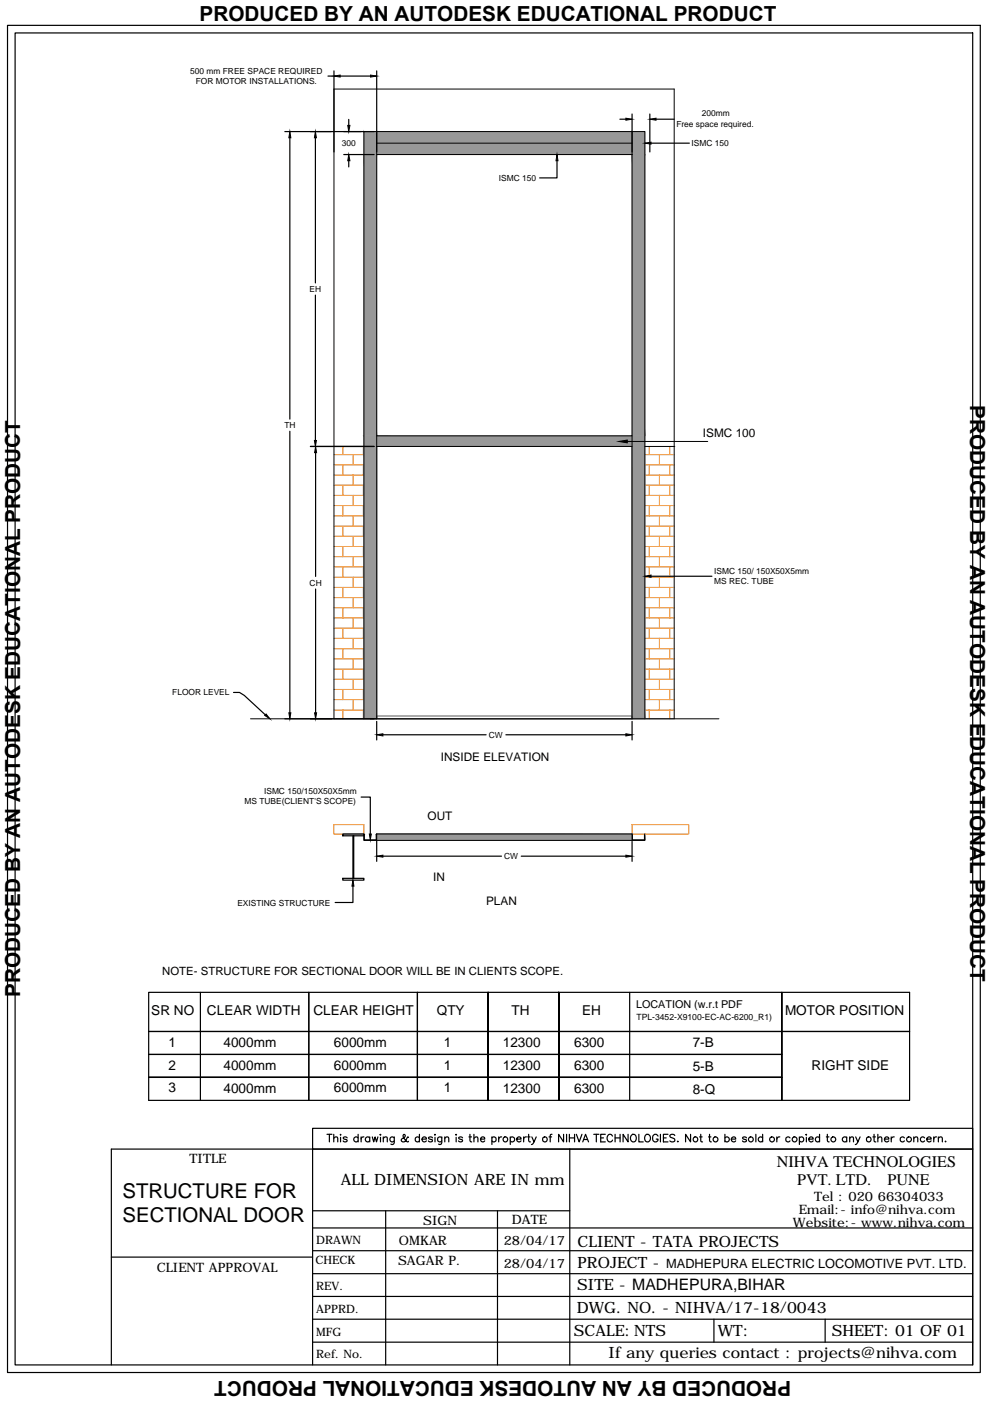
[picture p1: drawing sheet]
<svg xmlns="http://www.w3.org/2000/svg" width="210mm" height="297mm" viewBox="0 0 210 297" stroke-linecap="round" stroke-linejoin="round" font-family="sans-serif">
<!-- layer: at_Rect -->
<path d="M79.9 152.4v-57.7h54.1v57.7" fill="none" stroke="#000" stroke-width=".21"/>
<!-- layer: 0 -->
<path d="M79.9 152.4h54.1" fill="none" stroke="#a6a6a6" stroke-width=".21"/>
<g fill="none" stroke="#000" stroke-width=".25">
<path d="M1.6 5.4h206.2v285.6h-206.2zM3.2 7h203v282.4h-203zM69.5 16.1h1.3M70.8 15v17.2M72.1 16.1h6.5M79.9 15v17.2M60.4 27.9h18.9M61.5 29.2v59.7M66.9 29.2v30.8M72.9 32.8h6.4M73.9 25.3v1.3M73.9 34.1v1.3"/>
<path d="M118.1 34.1v3.6h-3.7M131.4 25.3h1.3M134 24.2v8M137.8 24.2v8M138 30.4h8.2M139.1 25.3h3.8M66.9 62.6v30.8M61.5 91.4v59.7M65.8 94.7h13.5M66.9 96v26.2M66.9 124.9v26.2M138 122.2h12.9"/>
<path d="M49.5 146.8h1.3l1 .6 4.4 4.2M60.4 152.4h18.9M79.9 153v3.9M81.2 155.8h21.9M107.3 155.8h25.4M134 153v3.9M76.6 169h1.9v7.8M79.9 178.3v4.3M134 178.4v4.2M74.8 187.9v3.4h-3.7M81.2 181.5h25.1M110.5 181.5h22.2"/>
<path d="M31.5 210.4h161.4v22.9h-161.4zM31.5 218.7h161.4M42.5 210.4v22.9M65.5 210.4v22.9M118.5 210.4v22.9zM118.5 210.4v22.9M133.5 210.4v22.9M88.5 233.3v-22.9v22.9M103.5 233.3v-22.9v22.9M165.8 223.6h-134.3h134.3M165.8 228.4h-134.3h134.3M165.8 233.3v-22.9v22.9"/>
<path d="M66.3 243.6v45.8M66.3 256.7h54.5M69.3 240.5h1.1M69.8 240.5v1.6M70.8 241.3l.3-.3 .4 .1 .1 1M70.8 240.5v1.6M72.2 240.5v.2zM72.2 241.1v1M73.6 241.3a.51 .51 0 0 0-.8 0l.2 .2 .5 .1 .1 .3a.51 .51 0 0 1-.8 0M75.9 241.3a.52 .52 0 0 0-.7-.1 .52 .52 0 0 0 0 .8 .52 .52 0 0 0 .7-.1M75.9 240.5v1.6M76.6 241v1.1"/>
<path d="M77.2 241a.5 .5 0 0 0-.6 .5M78.4 241.3a.52 .52 0 0 0-.8-.1 .52 .52 0 0 0 0 .8 .52 .52 0 0 0 .8-.1M78.4 241v1.1M78.9 241l.3 1.1 .3-1.1 .3 1.1 .3-1.1M80.7 240.5v.2zM80.7 241.1v1M81.3 241.3l.3-.3 .5 .1v1M81.3 241v1.1M81.8 256.7v32.7M83.6 241l-.1 1.5-.2 .2-.4-.1M83.6 241.3a.52 .52 0 0 0-.8-.1 .52 .52 0 0 0 0 .8 .52 .52 0 0 0 .8-.1M86.6 241.2l-.2-.2-.3 .6a.53 .53 0 0 1-.5 .6 .53 .53 0 0 1-.5-.6l.7-.6a.33 .33 0 0 0-.1-.5l-.2 .2 .2 .6 .5 .7 .3 .1 .1-.1"/>
<path d="M88.9 241.3a.5 .5 0 0 0-.7-.1 .5 .5 0 0 0 0 .7 .5 .5 0 0 0 .7 0M88.9 240.5v1.6M89.5 241.5h.9a.47 .47 0 0 0-.5-.5 .47 .47 0 0 0-.4 .5v.1a.51 .51 0 0 0 .4 .5 .51 .51 0 0 0 .5-.2M91.7 241.3a.51 .51 0 0 0-.9 0l.3 .2 .5 .1 .1 .3a.51 .51 0 0 1-.9 0M92.2 240.5v.2zM92.2 241.1v1M93.7 241l-.1 1.5-.2 .2-.4-.1M93.7 241.3a.5 .5 0 0 0-.8-.1 .5 .5 0 0 0 0 .7 .5 .5 0 0 0 .8 0M94.3 241.3l.2-.2a.38 .38 0 0 1 .7 .2v.8M94.3 241v1.1M96.7 240.5v.2zM96.7 241.1v1"/>
<path d="M98.1 241.3a.51 .51 0 0 0-.9 0l.3 .2 .5 .1 .1 .3a.51 .51 0 0 1-.9 0M99.4 241h.6M99.6 240.5v1.3l.1 .2 .3 .1M100.5 241.3l.4-.3 .3 .1 .1 1M100.5 240.5v1.6M101.9 241.5h.9l-.1-.3a.51 .51 0 0 0-.7 0 .51 .51 0 0 0 .1 .7 .51 .51 0 0 0 .7 0M104.3 241.3a.5 .5 0 0 1 .7-.1 .5 .5 0 0 1 0 .7 .5 .5 0 0 1-.7 0M104.3 241v1.7M105.5 256.7v32.7M105.7 241v1.1M106.4 241l-.4 .1-.3 .4M108.2 241.3a.52 .52 0 0 1 .8-.1 .52 .52 0 0 1 0 .8 .52 .52 0 0 1-.8-.1"/>
<path d="M108.2 241v1.7M109.5 241.5h1a.47 .47 0 0 0-.5-.5 .47 .47 0 0 0-.5 .5l.1 .4 .3 .2 .6-.2M111 241v1.1M111.6 241a.5 .5 0 0 0-.6 .5M111.9 241h.5M112.1 240.5v1.3l.1 .2 .3 .1M112.8 241l.4 1.1 .5-1.1M113.2 242.1l-.3 .5-.2 .1M116.4 241h.6M117 240.5l-.3 .1v1.5M119.5 240.5v1.6l-1.1-1.6v1.6M120.1 240.5v1.6"/>
<path d="M120.7 240.5v1.6M120.7 241.3h1.1M120.8 243.6v45.8M121.8 240.5v1.6M122.2 240.5l.6 1.6 .6-1.6M123.6 242.1l.5-1.6 .7 1.6M123.8 241.6h.8M125.9 240.5h1.1M126.4 240.5v1.6M127.4 241.3h.6M128.3 240.5h-.9v1.6h.9M129.9 240.9a.59 .59 0 0 0-.7-.4 .59 .59 0 0 0-.5 .6v.4a.59 .59 0 0 0 .5 .6 .59 .59 0 0 0 .7-.4"/>
<path d="M130.4 241.3h1.1M130.4 240.5v1.6M131.5 240.5v1.6M133.2 240.5v1.6l-1.1-1.6v1.6M133.8 240.7l.2-.1a.79 .79 0 0 1 .9 .5 .79 .79 0 0 1-.5 1 .81 .81 0 0 1-.7-.5 .81 .81 0 0 1 .1-.9zM135.5 240.5v1.6h.9M136.8 240.7a.74 .74 0 0 1 1 .2 .74 .74 0 0 1-.1 1 .59 .59 0 0 1-.6 .2 .59 .59 0 0 1-.4-.6zM139.5 240.9a.59 .59 0 0 0-.7-.4 .59 .59 0 0 0-.4 .6v.4a.57 .57 0 0 0 .5 .6 .57 .57 0 0 0 .6-.6h-.4M140 240.5v1.6M140.7 241.3h.6M141.6 240.5h-.9v1.6h.9M143.1 240.7a.59 .59 0 0 0-.6-.2 .59 .59 0 0 0-.5 .4l.2 .2 .8 .4-.1 .5a.77 .77 0 0 1-.9-.1"/>
<path d="M143.6 242h.2zM146.4 240.5v1.6l-1-1.6v1.6M148.3 241h.6M148.6 240.5v1.5l.4 .1M150.2 241h.5M150.4 240.5v1.3l.1 .2 .3 .1M153.7 241.3a.52 .52 0 0 1 .8-.1 .52 .52 0 0 1 0 .8 .52 .52 0 0 1-.8-.1M153.7 240.5v1.6M155.1 241.5h.9a.47 .47 0 0 0-.5-.5 .47 .47 0 0 0-.4 .5v.4l.4 .2 .5-.2M158.3 241.3l-.1-.2a.54 .54 0 0 0-.8 .2l.2 .2 .6 .1v.4a.54 .54 0 0 1-.8-.1M160.3 240.5v1.6M161.7 241.3a.52 .52 0 0 0-.8-.1 .52 .52 0 0 0 0 .8 .52 .52 0 0 0 .8-.1"/>
<path d="M161.7 240.5v1.6M164.7 241v1.1M165.3 241l-.3 .1-.3 .4M167.5 241.3a.5 .5 0 0 0-.7-.1 .5 .5 0 0 0 0 .7 .5 .5 0 0 0 .7 0M169.5 241.3a.52 .52 0 0 1 .8-.1 .52 .52 0 0 1 0 .8 .52 .52 0 0 1-.8-.1M169.5 241v1.7M171 240.5v.2zM171 241.1v1M171.5 241.5h.9a.47 .47 0 0 0-.5-.5 .47 .47 0 0 0-.4 .5l.1 .4 .3 .2 .5-.2M173.8 241.3a.5 .5 0 0 0-.8-.1 .5 .5 0 0 0 0 .7 .5 .5 0 0 0 .8 0M173.8 240.5v1.6M175.2 241h.6"/>
<path d="M175.4 240.5v1.3l.1 .2 .3 .1M179.5 241.3a.52 .52 0 0 0-.7-.1 .52 .52 0 0 0 0 .8 .52 .52 0 0 0 .7-.1M179.5 241v1.1M180.2 241.3l.3-.3 .4 .1 .1 1M180.2 241v1.1M181.4 241l.5 1.1 .5-1.1M181.9 242.1l-.3 .5-.3 .1M185.1 241h.5M185.3 240.5l.1 1.5 .3 .1M186.1 241.3l.4-.3 .4 .1 .1 1M186.1 240.5v1.6M187.5 241.5h1a.47 .47 0 0 0-.5-.5 .47 .47 0 0 0-.5 .5v.1a.51 .51 0 0 0 .4 .5 .51 .51 0 0 0 .6-.2"/>
<path d="M189 241v1.1M189.6 241l-.4 .1-.2 .4M191.8 241.3a.5 .5 0 0 0-.8-.1 .5 .5 0 0 0 0 .7 .5 .5 0 0 0 .8 0M193.7 241.3l.4-.3 .4 .1 .1 1M193.7 241v1.1M196 241.3a.5 .5 0 0 0-.7-.1 .5 .5 0 0 0 0 .7 .5 .5 0 0 0 .7 0M196.5 241.5h.9a.47 .47 0 0 0-.4-.5 .47 .47 0 0 0-.5 .5l.1 .4 .3 .2 .5-.2M198 241v1.1M198.6 241a.5 .5 0 0 0-.6 .5M199 241.3l.2-.2a.38 .38 0 0 1 .6 .2v.8M199 241v1.1M200.4 242h.2z"/>
<path d="M23.6 266.5h42.7M66.3 274.9h139.9M66.3 270h139.9M66.3 265.2h139.9M66.3 260.4h139.9M66.3 279.7h139.9M151.4 279.7v4.9M174.9 279.7v4.9M23.6 289.4v-45.8h182.6h-139.9v-4.4h139.9v50.2M66.3 284.6h139.9"/>
<circle cx="107.2" cy="241.6" r=".52"/>
<circle cx="115.5" cy="241.6" r=".53"/>
<circle cx="147.5" cy="241.6" r=".52"/>
<circle cx="151.7" cy="241.6" r=".53"/>
<circle cx="159.2" cy="241.6" r=".53"/>
<circle cx="163.7" cy="241.6" r=".53"/>
<circle cx="168.5" cy="241.6" r=".53"/>
<circle cx="176.7" cy="241.6" r=".53"/>
<circle cx="184.2" cy="241.6" r=".53"/>
<circle cx="192.7" cy="241.6" r=".53"/>
</g>
<g fill="#000" stroke="#000" stroke-width=".21">
<path d="M70.8 16.1l1.3-.2v.4zM78.6 15.9l1.3 .2-1.3 .2zM61.5 27.9l.2 1.3h-.5zM66.9 27.9l.2 1.3h-.4zM73.7 26.6h.5l-.3 1.3zM73.9 32.8l.3 1.3h-.5zM118.1 32.8l.2 1.3h-.4zM132.7 25.1l1.3 .2-1.3 .2zM136.7 30.4l1.3-.3v.5zM137.8 25.3l1.3-.2v.4zM66.7 93.4h.4l-.2 1.3zM66.9 94.7l.2 1.3h-.4z"/>
<path d="M131.2 93.6l1.8-.3v.6zM136.7 122.2l1.3-.3v.5zM56.4 151.4l.8 1-1.1-.7zM61.2 151.1h.5l-.2 1.3zM66.7 151.1h.4l-.2 1.3zM79.9 155.8l1.3-.2v.4zM132.7 155.6l1.3 .2-1.3 .2zM78.3 176.8h.4l-.2 1.3zM74.8 186.6l.2 1.3h-.4zM79.9 181.5l1.3-.2v.4zM132.7 181.3l1.3 .2-1.3 .2z"/>
</g>
<g fill="none" stroke="#ff7f00" stroke-width=".21">
<path d="M70.8 96.4h6.4M70.8 98.6h6.4M72.7 94.7v1.7M72.7 98.6v2.1M74.9 96.4v2.2M77 94.7v1.7M77 98.6v2.1M136.7 96.4h6.2M136.7 98.6h6.2M137.7 94.7v1.7M137.7 98.6v2.1M139.8 96.4v2.2"/>
<path d="M142 94.7v1.7M142 98.6v2.1M70.8 100.7h6.4M70.8 102.9h6.4M70.8 105h6.4M70.8 107.2h6.4M70.8 109.4h6.4M70.8 111.5h6.4M70.8 113.7h6.4M70.8 115.9h6.4M70.8 118h6.4M72.7 102.9v2.1"/>
<path d="M72.7 107.2v2.2M72.7 111.5v2.2M72.7 115.9v2.1M74.9 100.7v2.2M74.9 105v2.2M74.9 109.4v2.1M74.9 113.7v2.2M74.9 118v2.2M77 102.9v2.1M77 107.2v2.2M77 111.5v2.2M77 115.9v2.1"/>
<path d="M136.7 100.7h6.2M136.7 102.9h6.2M136.7 105h6.2M136.7 107.2h6.2M136.7 109.4h6.2M136.7 111.5h6.2M136.7 113.7h6.2M136.7 115.9h6.2M136.7 118h6.2M137.7 102.9v2.1M137.7 107.2v2.2M137.7 111.5v2.2"/>
<path d="M137.7 115.9v2.1M139.8 100.7v2.2M139.8 105v2.2M139.8 109.4v2.1M139.8 113.7v2.2M139.8 118v2.2M142 102.9v2.1M142 107.2v2.2M142 111.5v2.2M142 115.9v2.1M70.8 120.2h6.4M70.8 122.4h6.4"/>
<path d="M70.8 124.5h6.4M70.8 126.7h6.4M70.8 128.9h6.4M70.8 131h6.4M70.8 133.2h6.4M70.8 135.3h6.4M70.8 137.5h6.4M70.8 139.7h6.4M72.7 120.2v2.2M72.7 124.5v2.2M72.7 128.9v2.1M72.7 133.2v2.1"/>
<path d="M72.7 137.5v2.2M74.9 122.4v2.1M74.9 126.7v2.2M74.9 131v2.2M74.9 135.3v2.2M74.9 139.7v2.2M77 120.2v2.2M77 124.5v2.2M77 128.9v2.1M77 133.2v2.1M77 137.5v2.2M136.7 120.2h6.2"/>
<path d="M136.7 122.4h6.2M136.7 124.5h6.2M136.7 126.7h6.2M136.7 128.9h6.2M136.7 131h6.2M136.7 133.2h6.2M136.7 135.3h6.2M136.7 137.5h6.2M136.7 139.7h6.2M137.7 120.2v2.2M137.7 124.5v2.2M137.7 128.9v2.1"/>
<path d="M137.7 133.2v2.1M137.7 137.5v2.2M139.8 122.4v2.1M139.8 126.7v2.2M139.8 131v2.2M139.8 135.3v2.2M139.8 139.7v2.2M142 120.2v2.2M142 124.5v2.2M142 128.9v2.1M142 133.2v2.1M142 137.5v2.2"/>
<path d="M70.8 141.9h6.4M70.8 144h6.4M70.8 146.2h6.4M70.8 148.3h6.4M70.8 150.5h6.4M72.7 141.9v2.1M72.7 146.2v2.1M72.7 150.5v1.9M74.9 144v2.2M74.9 148.3v2.2M77 141.9v2.1M77 146.2v2.1"/>
<path d="M77 150.5v1.9M136.7 141.9h6.2M136.7 144h6.2M136.7 146.2h6.2M136.7 148.3h6.2M136.7 150.5h6.2M137.7 141.9v2.1M137.7 146.2v2.1M137.7 150.5v1.9M139.8 144v2.2M139.8 148.3v2.2M142 141.9v2.1"/>
<path d="M142 146.2v2.1M142 150.5v1.9M70.8 174.8h6.4v2h-6.4zM134 174.8h12v2h-12z"/>
</g>
<g fill="#989898" stroke="#989898" stroke-width=".21">
<path d="M77.2 176.8v.1z"/>
<path d="M79.8 176.9l.1-.1z"/>
<path d="M134 176.8l.1 .1z"/>
<path d="M136.6 176.9l.1-.1z"/>
<path d="M79.9 27.9v2.5h54.1zM79.9 27.9h54.1v2.5z"/>
<path d="M79.9 30.4v2.4h54.1zM79.9 30.4h54.1v2.4z"/>
<path d="M77.2 27.9v4.9h2.7zM77.2 27.9h2.7v4.9z"/>
<path d="M77.2 32.8v59.6h2.7zM77.2 32.8h2.7v59.6z"/>
<path d="M77.2 92.4v2.3h2.7zM77.2 92.4h2.7v2.3z"/>
<path d="M77.2 94.7v57.7h2.7zM77.2 94.7h2.7v57.7z"/>
<path d="M134 27.9v4.9h2.7zM134 27.9h2.7v4.9z"/>
<path d="M134 32.8v59.6h2.7zM134 32.8h2.7v59.6z"/>
<path d="M134 92.4v60h2.7zM134 92.4h2.7v60z"/>
<path d="M79.9 92.4v2.3h54.1zM79.9 92.4h54.1v2.3z"/>
<path d="M79.8 176.9l.1 1.2zM79.8 176.9l.1 1.2z"/>
<path d="M77.2 176.9v1.2zM77.2 176.9v1.2z"/>
<path d="M78.8 178.1l1.1 .1zM78.8 178.1l1.1 .1z"/>
<path d="M77.2 178.1l1.6 .1zM77.2 178.1l1.6 .1z"/>
<path d="M79.8 176.9h54.2zM79.9 176.8l54.1 .1z"/>
<path d="M79.8 176.9v1.2h54.2zM79.8 176.9h54.2v1.2z"/>
<path d="M79.8 178.1l54.2 .1zM79.8 178.1l54.2 .1z"/>
<path d="M136.6 176.9l.1 1.2zM136.6 176.9l.1 1.2z"/>
<path d="M134 176.9l.1 1.2zM134 176.9l.1 1.2z"/>
<path d="M134.9 178.1l1.8 .1zM134.9 178.1l1.8 .1z"/>
<path d="M134 178.1l.9 .1zM134 178.1l.9 .1z"/>
</g>
<g fill="none" stroke="#000" stroke-width=".21">
<path d="M79.9 32.8h54.1v59.6h-54.1zM79.9 27.9v4.9M79.9 30.4h54.1M134 27.9v4.9M70.8 94.7h6.4M79.9 92.4v60M133 93.6h17.1M134 92.4v60M136.7 94.7h6.4M53.1 152.4h99.3M70.8 152.4v-133.5h72.1v133.5M77.2 152.4v-124.5h59.5v124.5"/>
<path d="M77.2 176.8v1.3h2.6l.1-1.3v1.4h-2.7zM79.9 176.8h54.1M79.9 178.2h54.1M134 176.8l.1 1.3h2.5l.1-1.3v1.4h-2.7z"/>
</g>
<!-- layer: at_Rect -->
<path d="M79.9 151.8h54.1v.6h-54.1z" fill="none" stroke="#595959" stroke-width=".21"/>
<!-- layer: at_Entity -->
<path d="M70.8 152.4h72.1" fill="none" stroke="#595959" stroke-width=".21"/>
<!-- layer: TPL-A-CONTOUR1 -->
<path d="M72.7 176.8h4.5v.4h-4.5zM74.8 177.2h.2v9h-.2zM72.7 186.2h4.5v.4h-4.5z" fill="none" stroke="#000" stroke-width=".25"/>
<g font-size="4.4">
<text x="42.3" y="4.4">PRODUCED BY AN AUTODESK EDUCATIONAL PRODUCT</text>
<text x="205.7" y="85.9" transform="rotate(90 205.7 85.9)">PRODUCED BY AN AUTODESK EDUCATIONAL PRODUCT</text>
<text x="4.3" y="211.4" transform="rotate(-90 4.3 211.4)">PRODUCED BY AN AUTODESK EDUCATIONAL PRODUCT</text>
<text x="167.7" y="292.9" transform="rotate(180 167.7 292.9)">PRODUCED BY AN AUTODESK EDUCATIONAL PRODUCT</text>
</g>
<g font-size="4.3">
<text x="26" y="254">STRUCTURE FOR</text>
<text x="26" y="259">SECTIONAL DOOR</text>
</g>
<g font-size="3.4">
<text x="164.7" y="247.4">NIHVA TECHNOLOGIES</text>
<text x="169" y="251.2">PVT. LTD.</text>
<text x="188.1" y="251.2">PUNE</text>
</g>
<g font-size="3.3">
<text x="72.2" y="251.2">ALL DIMENSION ARE IN mm</text>
<text x="122.5" y="264.3">CLIENT - TATA PROJECTS</text>
<text x="122.5" y="268.8">PROJECT -</text>
<text x="122.4" y="273.6">SITE - MADHEPURA,BIHAR</text>
<text x="122.3" y="278.5">DWG. NO. - NIHVA/17-18/0043</text>
<text x="121.7" y="283.3">SCALE:NTS</text>
<text x="129" y="287.8">If any queries contact : projects@nihva.com</text>
<text x="152.2" y="283.3">WT:</text>
<text x="176.3" y="283.3">SHEET: 01 OF 01</text>
</g>
<g font-size="2.9">
<text x="32.1" y="215.2">SR NO</text>
<text x="43.9" y="215.2">CLEAR WIDTH</text>
<text x="66.4" y="215.2">CLEAR HEIGHT</text>
<text x="92.6" y="215.2">QTY</text>
<text x="108.4" y="215.2">TH</text>
<text x="123.4" y="215.2">EH</text>
<text x="166.4" y="215.2">MOTOR POSITION</text>
<text x="35.8" y="222">1</text>
<text x="47.4" y="222">4000mm</text>
<text x="70.8" y="222">6000mm</text>
<text x="94.1" y="222">1</text>
<text x="106.6" y="222">12300</text>
<text x="121.7" y="222">6300</text>
<text x="146.9" y="222">7-B</text>
<text x="35.8" y="226.8">2</text>
<text x="47.4" y="226.8">4000mm</text>
<text x="70.8" y="226.8">6000mm</text>
<text x="94.1" y="226.8">1</text>
<text x="106.6" y="226.8">12300</text>
<text x="121.7" y="226.8">6300</text>
<text x="146.9" y="227">5-B</text>
<text x="172.1" y="226.9">RIGHT SIDE</text>
<text x="35.8" y="231.6">3</text>
<text x="47.4" y="231.6">4000mm</text>
<text x="70.8" y="231.6">6000mm</text>
<text x="94.1" y="231.6">1</text>
<text x="106.6" y="231.6">12300</text>
<text x="121.7" y="231.6">6300</text>
<text x="146.9" y="231.9">8-Q</text>
</g>
<g font-size="2.8">
<text x="40.2" y="246.6">TITLE</text>
<text x="169.4" y="257.5">Email:- info@nihva.com</text>
<text x="172.6" y="254.7">Tel : 020 66304033</text>
<text x="84.6" y="263.9">OMKAR</text>
<text x="89.7" y="259.7">SIGN</text>
<text x="106.8" y="263.9">28/04/17</text>
<text x="108.5" y="259.4">DATE</text>
<text x="168.1" y="260.1">Website:- www.nihva.com</text>
<text x="33.2" y="269.7">CLIENT APPROVAL</text>
<text x="84.4" y="268.1">SAGAR P.</text>
<text x="106.8" y="268.8">28/04/17</text>
</g>
<text font-size="2.7" x="141.3" y="268.8">MADHEPURA ELECTRIC LOCOMOTIVE PVT. LTD.</text>
<g font-size="2.5">
<text x="149" y="92.7">ISMC 100</text>
<text x="93.5" y="161.4">INSIDE ELEVATION</text>
<text x="90.7" y="173.9">OUT</text>
<text x="91.8" y="186.9">IN</text>
<text x="103.1" y="191.8">PLAN</text>
<text x="67" y="263.8">DRAWN</text>
<text x="66.9" y="268.1">CHECK</text>
<text x="67" y="273.5">REV.</text>
<text x="67" y="278.3">APPRD.</text>
<text x="67" y="283.2">MFG</text>
<text x="67" y="288">Ref. No.</text>
</g>
<text font-size="2.4" x="34.4" y="206.7">NOTE- STRUCTURE FOR SECTIONAL DOOR WILL BE IN CLIENTS SCOPE.</text>
<text font-size="2.3" x="134.9" y="213.7">LOCATION (w.r.t PDF</text>
<g font-size="1.8">
<text x="40.3" y="15.7">500 mm FREE SPACE REQUIRED</text>
<text x="41.5" y="17.9">FOR MOTOR INSTALLATIONS.</text>
<text x="143.4" y="26.8">Free space required.</text>
<text x="148.8" y="24.6">200mm</text>
<text x="72.5" y="31">300</text>
<text x="146.6" y="31">ISMC 150</text>
<text x="105.8" y="38.4">ISMC 150</text>
<text x="65.6" y="61.9">EH</text>
<text x="60.3" y="90.8">TH</text>
<text x="65.6" y="124.2">CH</text>
<text x="151.4" y="121.7">ISMC 150/ 150X50X5mm</text>
<text x="151.5" y="123.9">MS REC. TUBE</text>
<text x="36.5" y="147.4">FLOOR LEVEL</text>
<text x="103.6" y="156.5">CW</text>
<text x="51.8" y="170.6">MS TUBE(CLIENT'S SCOPE)</text>
<text x="56" y="168.4">ISMC 150/150X50X5mm</text>
<text x="106.9" y="182.2">CW</text>
<text x="50.3" y="192">EXISTING STRUCTURE</text>
<text x="134.9" y="216.2">TPL-3452-X9100-EC-AC-6200_R1)</text>
</g>
</svg>
